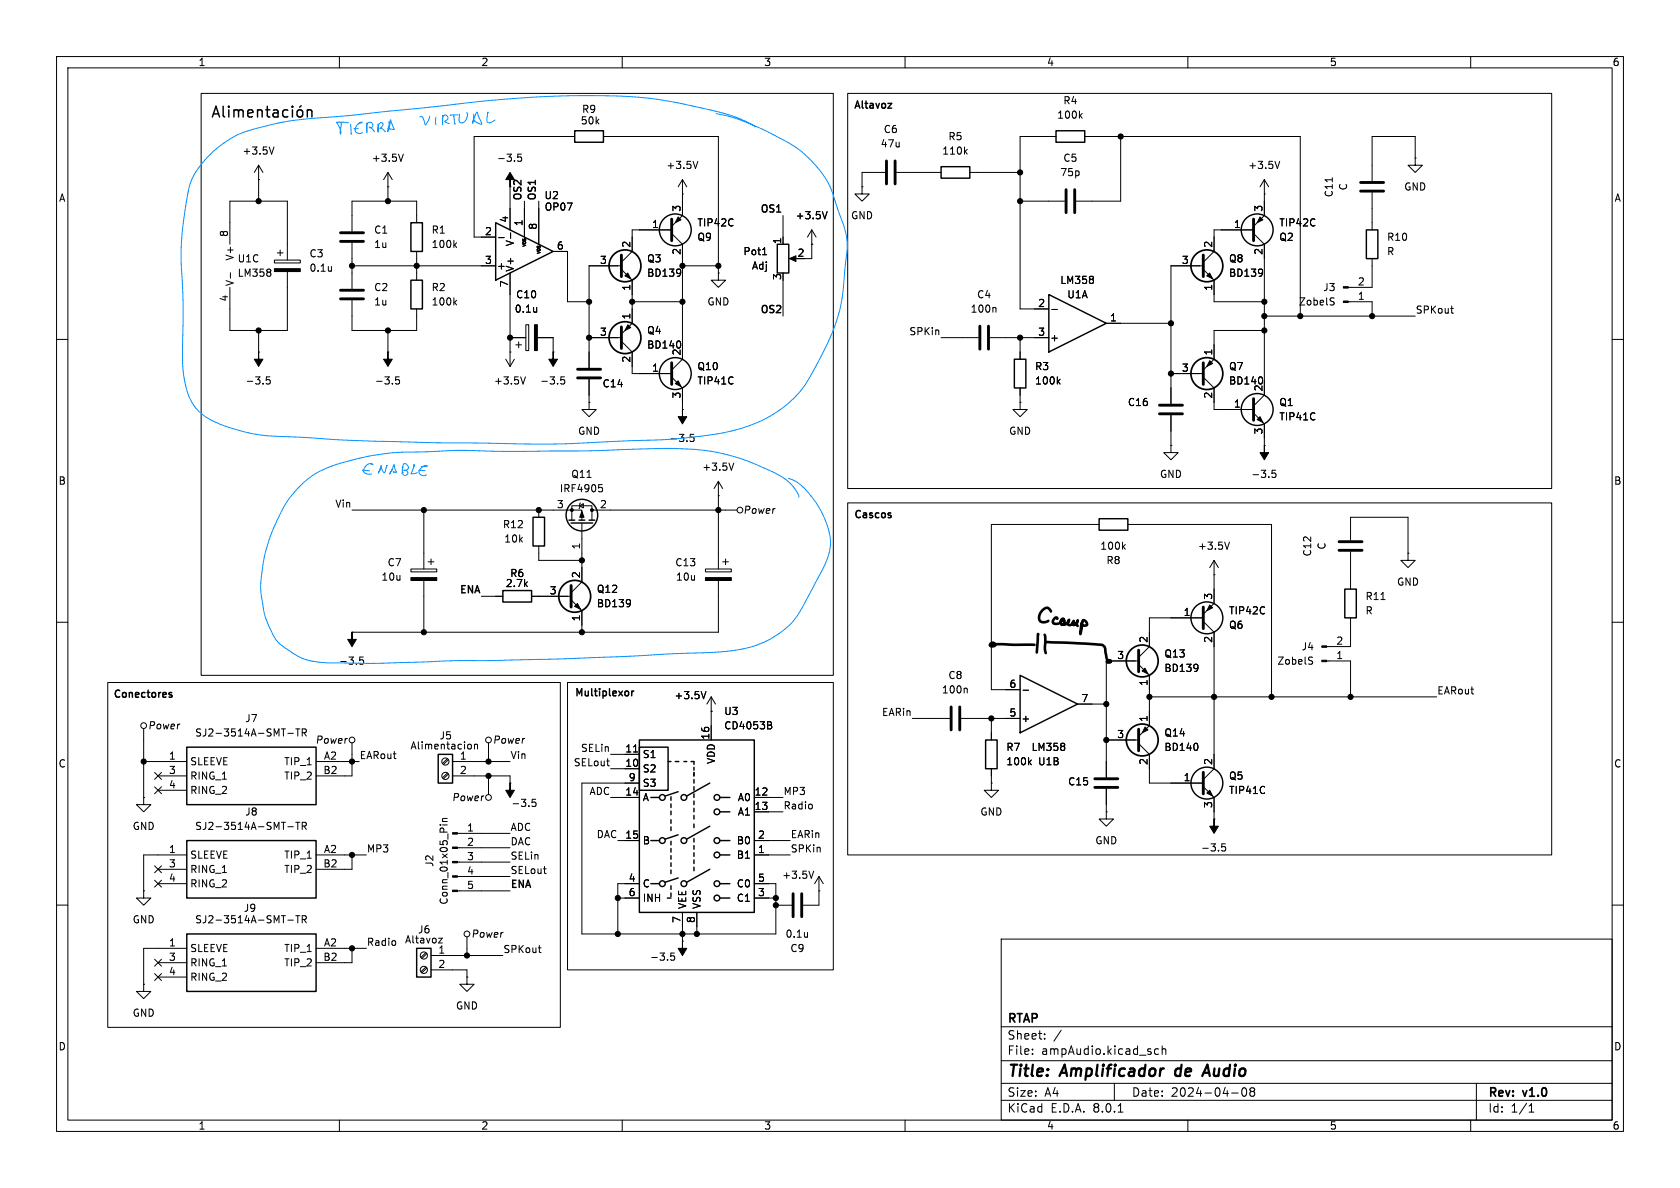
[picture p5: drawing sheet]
<svg xmlns="http://www.w3.org/2000/svg" width="297mm" height="210mm" viewBox="0 0 297 210" stroke-linecap="round" stroke-linejoin="round" font-family="sans-serif">
<g fill="none" stroke="#000" stroke-width=".18">
<path d="M10 10h277v190h-277zM12 12h273v186h-273zM35.6 16.5h111.7v102.9h-111.7zM60 10v2M110 10v2M149.9 16.5h124.4v69.9h-124.4zM160 10v2M210 10v2M260 10v2M45.7 31.8h.1M45.7 29.2l-.7 1.3M45.7 29.2v6.4"/>
<path d="M45.7 29.2l.8 1.3M48.4 26l-.4 1.2M68.6 33h.1M68.6 30.5l-.8 1.3M68.6 30.5v5.1M68.6 30.5l.7 1.3M71.3 27.2l-.4 1.3M73.7 39.4v-3.8h-11.5v5.3M90.2 33h.1M90.2 33v7.6M92.2 27.2h-.6l-.1 .7 .2-.2 .4 .1 .1 .2v.4l-.2 .1-.5-.1M92.7 35.6v6.3"/>
<path d="M95.2 35.6v7.6M101.6 24.1h-17.8v17.8h3.8M106.7 24.1h20.3v24.2M120.6 31.8v6.3l-1.9 1.9M120.6 34.3h.1M120.6 31.8l-.7 1.2M120.6 31.8l.8 1.2M123.4 28.5l-.5 1.3M138.4 38.1v5.1M146.2 37.4l-.4 1.3M152.4 33v1.3h1.3l-1.3 1.3-1.3-1.3h1.3M152.4 33h.1"/>
<path d="M156.5 30.5h-4.1v2.5M158.5 30.5h7.9M170.6 26.8l.4 .4M171 26.4l-.5 .5M171.4 30.5h8.9M180.3 35.6h7.9M186.7 24.1h-6.4v30.5h5.1M191 20.4l.3 .5M191.3 20.1l-.5 .4M191.8 24.1h38.1v31.8M198.1 24.1v11.5h-7.9M223.5 31.8v6.3l-1.9 1.9"/>
<path d="M223.5 34.3h.1M223.5 31.8l-.7 1.2M223.5 31.8l.8 1.2M226.2 28.5l-.4 1.3M235.5 31.4v.7M242.6 34v6.6M250.2 27.9v1.3h1.3l-1.3 1.3-1.3-1.3h1.3M250.2 27.9h.1M250.2 27.9v-3.8h-7.6v7.9M10 60h2M40.6 43.2v-7.6h10.2v10.4M40.7 48.2v1"/>
<path d="M45.7 58.4v3.8M47.8 47.7v.3M47.8 48.2v.5M48.5 46h4.6v.5h-4.6zM49 44.7h1M49.5 44.2v1M50.8 48v10.4h-10.2v-7.6M58.6 47.1v.9M58.6 47.8l-.1 .1M62.2 47h25.4M62.2 53.1v5.3h11.5v-3.8M62.2 42.9v8.2"/>
<path d="M68.6 58.4v3.8M73.7 44.5v5M80.4 53.4l.3 .5M80.4 43.3l.3 .5M80.7 53.1l-.5 .5M80.7 42.9l-.5 .5M88.2 42h.9M90.2 59.7h2.8M90.2 48.3v16.5M90.3 41.2v.9M93 57.4h.5v4.6h-.5zM94.9 54.3v.9"/>
<path d="M94.9 55.1h-.1M95 59.7h2.8v2.5M97.8 44.5h2.5v8.8h3.8M104.1 59.7h5.8M109.9 47h-5.8v18M109.9 47.6l1.9 1.9v7.7l-1.9 1.9M111.8 53.3h8.8M118.7 40.6h-6.9v3.9l-1.9 1.9M118.7 41.3l1.9 1.9v20.3l-1.9 1.9M120.2 47.6l.1 .1a1.07 1.07 0 0 1-.1 1M120.3 48.1l-.1 .2M120.6 47h6.4"/>
<path d="M127 48.3v1.2h1.3l-1.3 1.3-1.3-1.3h1.3M127 48.3h.1M134.8 45h.7M138.4 49.5v6.4M140 45.7h1M143.5 43.2h.1M143.5 40.6v5.1h-1.3M143.5 40.6l.8 1.3M143.5 40.6l-.8 1.3M166.4 59.7h6.6M175 59.7h10.4M175.9 54.3l.2 .2v.7"/>
<path d="M180.3 59.7v3.8M185.9 54.7h1M193.3 49v.3M193.3 49.5v.5M195.6 57.2h11.4M212.7 47.6l1.9 1.9v3.8h8.9M212.7 47h-5.7v24.4M221.6 40.6h-7v3.9l-1.9 1.9M221.6 41.3l1.9 1.9v26.7l-1.9 1.9M223.1 47.6v.1a1.07 1.07 0 0 1-.1 1M223.2 48.1l-.1 .2M223.5 58.4h-8.9v5.1l-1.9 1.9"/>
<path d="M223.5 55.9h26.7M235.4 52.6l.5 .1M235.6 53.3l.3 .3-.3 .3M238.4 53.3h4.2v2.6M242.6 45.7v5.1h-4.2M256.5 54.5h.4M256.7 55.3l.2 .1M285 60h2M45.7 62.2h.1M47.7 66.6h-.6v.6l.1-.1 .5 .1 .1 .1-.1 .5-.2 .1-.4-.1M68.6 62.2h.1M70.6 66.6h-.6l-.1 .6 .2-.1 .4 .1 .1 .1v.5l-.2 .1-.5-.1"/>
<path d="M89.4 63.5l.8 1.3M90.2 62.2h.1M90.9 63.5l-.7 1.3M91.2 61h1M91.7 60.5v1M92.9 66.6l-.4 1.3M97.8 62.2h.1M99.8 66.6h-.6l-.1 .6 .2-.1 .4 .1 .1 .1v.5l-.2 .1-.5-.1M104.1 71.1v1.3h1.3l-1.3 1.3-1.2-1.3h1.2M104.1 71.1h.1M104.1 67.1v4M109.9 60.3l1.9 1.9v3.8h6.9"/>
<path d="M118.7 66.7l1.9 1.9v3.8M120.2 60.4l.1 .4-.1 .6M120.6 72.4h.1M122.6 76.8h-.6v.6l.2-.1h.4l.1 .2-.1 .4-.1 .1-.5-.1M180.3 71.1v1.3h1.3l-1.3 1.3-1.2-1.3h1.2M180.3 71.1h.1M180.3 68.6v2.5M187 67.4l.4 .5M187.4 67l-.5 .5M207 78.7v1.3h1.3l-1.3 1.3-1.3-1.3h1.3M207 78.7h.1M207 66h5.7"/>
<path d="M207 73.4v5.3M212.7 66.7l1.9 1.9v3.8h7M221.6 73l1.9 1.9v3.8M223.1 66.7l.1 .4-.1 .7M223.5 78.7h.1M62.2 90.2h40.7v1.7M74.9 90.2v10.4M75.7 99.3h1M76.2 98.8v1M95.2 90.2v1.2M95.2 96.5v2.6h7.7M101.1 91.9v-2.5h3.5v2.5"/>
<path d="M102.5 89.4l.6-.4v.8zM102.6 88.9l-.1 .1v.8l-.1 .1M102.9 92.5v10.4l-1.9 1.9M104.6 90.2h25.7M105.9 85.7h.6M106 86.2h.3l.2 .2v.4l-.5 .1M127 87.6h.1M127 85.1v15.5M127 85.1l-.8 1.3M127 85.1l.8 1.3M127.8 99.3h1M128.3 98.8v1"/>
<path d="M129.7 81.9l-.4 1.2M149.9 88.9h124.4v62.2h-124.4zM194.3 92.7h-19v29.2h5M198.6 96.6l.3 .5M198.9 96.3l-.4 .4M199.4 92.7h25.4v30.5M214.6 99.1v7.6l-1.9 1.9M214.6 99.1l-.7 1.2M214.6 99.1l.8 1.2M217.4 95.8l-.5 1.3M225.5 83.1h-.6v.6l.1-.1 .5 .1 .1 .2-.1 .4-.2 .1-.4-.1M238.8 95.5v-4.1h10.1v6.4"/>
<path d="M238.8 97.5v6.6M248.9 97.8v1.3h1.3l-1.3 1.2-1.3-1.2h1.3M248.9 97.8h.1M10 110h2M62.2 111.8h.1M64.2 116.1h-.6v.7l.1-.2 .5 .1 .1 .2-.1 .4-.2 .1-.4-.1M72.6 100.6h4.6v.5h-4.6zM74.9 102.6v9.2M85.1 105.4h3.8M94 105.4h7M101 106l1.9 2v3.8M111.3 106l.1 .1a1.07 1.07 0 0 1-.1 1"/>
<path d="M111.4 106.5l-.1 .2M124.7 100.6h4.6v.5h-4.6zM127 102.6v9.2h-64.8M201.3 117.5l1.9 1.9v8.9l-1.9 1.9M201.3 116.8h-5.7v20.6M211.7 117.5a1.07 1.07 0 0 1-.1 1.1M211.8 118l-.1 .1M212.7 109.9l1.9 1.9v24.1l-1.9 1.9M212.7 109.2h-9.5v5.1l-1.9 1.9M214.6 101.6h.1M231.6 116.1l.5 .1M231.8 116.8l.3 .3-.3 .3"/>
<path d="M234.5 116.8h4.3v6.4M238.8 109.2v5.1h-4.3M244.1 106h.8M285 110h2M19 120.7h80.1v60.9h-80.1zM25.4 134.6h7.6M25.4 128.8v12.2M27.3 139.1l1.2 1.2M27.3 136.6l1.2 1.2M27.9 137.2h5.1M27.9 139.7h5.1M28.5 139.1l-1.2 1.2"/>
<path d="M28.5 136.6l-1.2 1.2M50.9 129.6h1M52.3 128.8h.7M52.6 128.8v1.3M53.4 129.5h.6l.2-.2-.1-.3-.7-.2v1.3M53.7 129.5l.5 .6M55.9 134.6h7.6M62.2 131.3v5.9h-6.3M79.1 136.7l-.9 .8M79.1 134.1l-.9 .9M79.3 136.8l-.9 .9M79.3 134.3l-.9 .8"/>
<path d="M80 134.6h10.2M80 137.2h10.2v1.2M83.1 131.6l.2 .2v.4l-.2 .2M83.9 131.7l.2-.1h.3v.8M83.9 131.6v.8M86.4 131.3v3.3M86.4 137.2v3.3M90.2 138.4h.1M100.3 120.7h47v50.8h-47zM107.2 134.5h.5M107.6 135.4h.1M107.9 135.9h5.1"/>
<path d="M107.9 133.4h5.1M112 132.9h.7M113 138.4h-10.1v26.7h34.3v-8.9h-3.9M124.8 122.2l-.4 1.3M125.7 125.7h.1M125.7 123.2v7.6M125.7 123.2l-.7 1.3M125.7 123.2l.8 1.3M136.1 127.6l.3 .2-.3 .4 .3 .1v.3l-.2 .2h-.5M161.3 127h6.6M169.9 127h10.4M170.8 121.7l.2 .1v.7"/>
<path d="M175.3 138.4v1.3h1.2l-1.2 1.3-1.3-1.3h1.3M175.3 138.4h.1M175.3 127v3.8M175.3 135.9v2.5M180.9 122h.9M182 134.7l.3 .5M182.3 134.4l-.5 .4M188.2 131.5v.3M188.2 132.1v.4M190.5 124.5h5.1M195.6 130.8h5.7M195.6 139.4v4.1"/>
<path d="M201.3 131.4l1.9 2v5h9.5M203.2 123.2h50.8M211.7 131.5l.1 .4-.1 .6M212.7 139.1l1.9 1.9v3.8M10 160h2M25.4 157.5v1.3h1.3l-1.3 1.2-1.3-1.2h1.3M25.4 157.5h.1M25.4 141v1.2h1.3l-1.3 1.3-1.3-1.3h1.3M25.4 141h.1M27.3 153.1l1.2 1.2M27.3 155.6l1.2 1.2M27.9 153.7h5.1"/>
<path d="M27.9 156.2h5.1M28.5 155.6l-1.2 1.2M28.5 153.1l-1.2 1.2M33 151.1h-7.6v6.4M50.9 146.1h1M52.3 145.4h.7M52.6 145.4v1.2M53.4 146h.6l.2-.2-.1-.3-.7-.1v1.2M53.7 146l.5 .6M55.9 151.1h8.9M62.2 151.1v2.6h-6.3M77.8 145.8h.1"/>
<path d="M78.2 145.8h.9M78.2 145.2h.9M79.1 144.7h-.8l-.1 .3 .1 .2M80.9 157.5h9.3M80.9 154.9h9.3M80.9 152.4h9.3M80.9 149.9h9.3M80.9 147.3h9.3M94.7 141.3h-.6l-.1 .6 .2-.1h.4l.2 .2-.1 .4-.2 .2-.5-.2M96.1 153.6h.5M96.4 154.4h.2M107.9 141h5.1"/>
<path d="M109.2 148.6h3.8M109.2 158.8h3.8M113 156.2h-3.8v8.9M133.3 151.1h6.4M133.3 141h5.1M133.3 143.5h5.1M133.3 148.6h6.4M133.3 158.8h3.9M143.5 142.3v.6M143.9 154l-.5 1.3M144.8 157.5h.1M144.8 154.9v5.1h-2.8"/>
<path d="M144.8 154.9l-.8 1.3M144.8 154.9l.7 1.3M195.6 143.5v1.3h1.2l-1.2 1.3-1.3-1.3h1.3M195.6 143.5h.1M214.6 144.8h.1M216.6 149.2h-.6v.6l.1-.1h.5l.1 .2-.1 .4-.2 .1-.4-.1M285 160h2M25.4 174v1.3h1.3l-1.3 1.2-1.3-1.2h1.3M25.4 174h.1M27.3 172.1l1.2 1.2M27.3 169.6l1.2 1.2M27.9 170.2h5.1"/>
<path d="M27.9 172.7h5.1M28.5 172.1l-1.2 1.2M28.5 169.6l-1.2 1.2M33 167.6h-7.6v6.4M50.9 162.7h1M52.3 161.9h.7M52.6 161.9v1.2M53.4 162.5h.6l.2-.2-.1-.3-.7-.1v1.2M53.7 162.5l.5 .6M55.9 167.6h8.9M62.2 167.6v2.6h-6.3M69.9 166.4v.6"/>
<path d="M75.3 170.9l-.9 .9M75.3 168.4l-.9 .8M75.5 171.1l-.9 .9M75.5 168.6l-.9 .8M76.2 168.9h12.7M76.2 171.5h6.3v1.2M77.5 165.8h.7l-.7 .9h.7M82.5 172.7v1.3h1.3l-1.3 1.3-1.2-1.3h1.2M82.5 172.7h.1M82.5 165.6v3.3M95.2 167.6h.5M95.4 168.3l.3 .1"/>
<path d="M119.2 168.5h-.6v.6l.1-.1h.5l.1 .2-.1 .4-.2 .1-.4-.1M120.6 166.4h.1M120.6 161.3v5.1M123.2 161.3v3.8M137.2 160h2.8M142.8 164.8v.9M142.8 165.6h-.1M177 166h108v32h-108zM60 198v2M110 198v2M160 198v2M177 194.5h108"/>
<path d="M177 191.5h108M177 187.5h108M177 181.5h108M182.5 186.3v.1M182.5 185.5v.1M184.7 183.6v.1M184.7 182.8v.1M187.6 182.1l-1.3 2M197 191.5v3M197.7 196.6h.8M204.8 185.5l-.4-.1-.3 .3v.4l.1 .2h.6M205.5 185.5l.2-.1 .3 .1 .1 .9"/>
<path d="M205.5 184.9v1.5M210 198v2M217.7 193.2h1.2M219.7 192.4l.2-.1a.81 .81 0 0 1 .6 .6 .81 .81 0 0 1-.3 .8l-.2 .1a.81 .81 0 0 1-.3-1.4zM221.2 192.9l-.2-.2 .2-.4 .5 .1 .1 .2-.3 .3M221.2 192.9l-.2 .3v.3l.2 .3 .5-.1 .1-.2-.1-.4-.2-.2M221.2 192.9h.3M260 198v2M261 191.5v6.5M270.3 196.6h.9M270.3 195.5l.4-.4v1.5"/>
<circle cx="130.8" cy="90.2" r=".51"/>
<circle cx="25.4" cy="128.3" r=".51"/>
<circle cx="62.2" cy="130.8" r=".51"/>
<circle cx="78.7" cy="134.6" r=".63"/>
<circle cx="78.7" cy="137.2" r=".63"/>
<circle cx="86.4" cy="130.8" r=".51"/>
<circle cx="86.4" cy="141" r=".51"/>
<circle cx="74.9" cy="171.4" r=".63"/>
<circle cx="74.9" cy="168.9" r=".63"/>
<circle cx="82.6" cy="165.1" r=".51"/>
</g>
<path d="M207.9 189.1l-.2 .7 .4 .4M212.5 190.2l1-2 .4 2M212.8 189.6h1" fill="none" stroke="#000" stroke-width=".4"/>
<g fill="none" stroke="#000" stroke-width=".25">
<path d="M39.5 18.8v1.6l.2 .3M40.4 18.8v.2M40.4 19.4v1.3M40.4 18.8v.1v.1M40.4 18.8l.1 .1-.1 .1M41.4 19.4v1.3M41.4 19.6a.47 .47 0 0 1 .8 .1M42.2 19.7l.2-.3 .5 .1 .1 1.2M42.2 19.7v1M45.5 19.6a.47 .47 0 0 1 .8 .1v1M45.5 19.4v1.3M47 19.4h.7"/>
<path d="M47.3 18.8v1.6v.2l.4 .1M48.3 19.5l.2-.1 .6 .1 .1 1.2M49.2 19.9l-.7 .1a.37 .37 0 0 0-.3 .3 .37 .37 0 0 0 .3 .4l.7-.1M50.9 19.5l-.6-.1-.3 .4v.5l.2 .3 .1 .1 .6-.1M51.7 18.8v.2M51.7 19.4v1.3M51.7 18.8l-.1 .1 .1 .1M51.7 18.8l.1 .1-.1 .1M52.7 19.5a.52 .52 0 0 1 .8 .3v.5a.52 .52 0 0 1-.5 .4 .52 .52 0 0 1-.5-.4v-.5zM53.2 18.7l-.2 .3M54.3 19.6a.47 .47 0 0 1 .8 .1v1M54.3 19.4v1.3"/>
<path d="M37.5 20.7l.7-1.9 .6 1.9M37.7 20.1h.9M43.8 20l.9-.1-.1-.4-.5-.1-.3 .3 .1 .9 .2 .1 .5-.1M72.6 39.4h2.1v5.1h-2.1zM87.6 39.4l10.2 5.1-10.2 5zM101.6 23.1h5.1v2h-5.1zM137.3 37.5h.7M166.4 29.5h5v2h-5zM186.7 23.1h5.1v2h-5.1zM72.6 49.5h2.1v5.1h-2.1zM137.4 43.2h2v5.1h-2zM185.4 52.1l10.2 5.1-10.2 5z"/>
<path d="M241.6 40.6h2v5.1h-2zM179.3 63.5h2.1v5.1h-2.1zM94.2 91.4h2.1v5.1h-2.1zM100.6 91.9h1M101 92.5h3.8M102.4 91.9h1M104.1 91.9h1.1M194.3 91.7h5.1v2h-5.1zM88.9 104.4h5.1v2h-5.1zM180.3 119.4l10.2 5.1-10.2 5zM237.7 104.1h2.1v5.1h-2.1zM30.1 122.8l.3 .1v.2l-.2 .2h-.2"/>
<path d="M30.1 122.4l.3 .1M33 132.1h22.9v10.1h-22.9zM77.5 133.4h2.5v5h-2.5zM111.7 122.2v.8M112 122.2l-.3 .2M113 132.1h5.1v7.6h-5.1zM113 130.8h20.3v30.5h-20.3zM118.1 134.6h.5M119.4 134.6h.6M119.9 140l-2.3 .7M120.9 134.6h.5M122.2 134.6h.5v.5"/>
<path d="M122.7 135.6v.5M122.7 136.5v.7M122.7 137.8v.6M122.7 139.1v.6M125.5 138.4l-4.1 2.3M174.2 130.8h2.1v5.1h-2.1zM33 148.6h22.9v10.2h-22.9zM115.1 156.2h1.5M115.1 148.6h1.5M115.1 141h1.5M118 158.8h.6M118.6 140.8v.7"/>
<path d="M118.6 142.1v.6M118.6 143.4v.6M118.6 144.9v.6M118.6 146.2v.6M118.6 148.7v.7M118.6 150v.6M118.6 151.3v.6M118.6 152.5v.7M118.6 153.8v.6M118.6 156.6v.6M118.6 157.9v.6M119.9 155.2l-2.3 .8"/>
<path d="M119.9 147.6l-2.3 .7M122.7 140.3v.7M122.7 141.6v.6M122.7 142.9v.6M122.7 144.1v.7M122.7 145.7v.6M122.7 148.2v.6M122.7 149.5v.6M122.7 150.7v.7M122.7 152v.7M122.7 153.3v.6M125.5 153.7l-4.1 2.3"/>
<path d="M125.5 146.1l-4.1 2.2M127.3 156.2h1.7M127.3 148.6h1.7M127.3 141h1.7M127.3 158.8h1.7M127.3 151.1h1.7M127.3 143.5h1.7M33 165.1h22.9v10.2h-22.9zM73.7 167.6h2.5v5.1h-2.5z"/>
<circle cx="119.4" cy="40.6" r="2.82"/>
<circle cx="222.2" cy="40.6" r="2.82"/>
<circle cx="119.4" cy="66" r="2.82"/>
<circle cx="222.2" cy="72.4" r="2.82"/>
<circle cx="102.9" cy="91.1" r="2.79"/>
<circle cx="213.4" cy="109.2" r="2.82"/>
<circle cx="213.4" cy="138.4" r="2.82"/>
<circle cx="117.1" cy="148.6" r=".51"/>
<circle cx="117.1" cy="141" r=".51"/>
<circle cx="117.1" cy="156.2" r=".51"/>
<circle cx="120.9" cy="148.6" r=".51"/>
<circle cx="120.9" cy="156.2" r=".51"/>
<circle cx="120.9" cy="141" r=".51"/>
<circle cx="126.7" cy="158.8" r=".51"/>
<circle cx="126.7" cy="148.6" r=".51"/>
<circle cx="126.7" cy="143.5" r=".51"/>
<circle cx="126.7" cy="156.2" r=".51"/>
<circle cx="126.7" cy="151.1" r=".51"/>
<circle cx="126.7" cy="141" r=".51"/>
</g>
<g fill="none" stroke="#000" stroke-width=".51">
<path d="M118.7 38.7v3.8M156.7 28.4v4.1M158.2 28.4v4.1M188.5 33.5v4.1M190 33.5v4.1M221.6 38.7v3.8M240.5 32.3h4.1M240.5 33.8h4.1M60.2 52.8h4.1M60.2 51.3h4.1M60.2 42.7h4.1M60.2 41.1h4.1"/>
<path d="M173.2 57.7v4M174.8 57.7v4M102.1 66.8h4.1M102.1 65.3h4.1M118.7 64.1v3.8M205 73.2h4M205 71.6h4M221.6 70.5v3.8M236.7 95.8h4.1M236.7 97.3h4.1M212.7 107.3v3.8M168.1 125v4"/>
<path d="M169.7 125v4M193.5 139.2h4.1M193.5 137.7h4.1M212.7 136.5v3.8M140.2 158v4.1M141.7 158v4.1"/>
</g>
<g fill="#000" stroke="#000" stroke-width=".18">
<path d="M90.2 30.5l.7 1.3h-.7v1.2v-1.2h-.8zM119.9 38.4l.5 .5-1 .5zM222.8 38.4l.5 .5-1.1 .5zM48.5 47.5h4.6v.5h-4.6zM94.5 57.4h.5v4.6h-.5zM110.5 48.8l.5-.5 .5 1zM111 57.4l.5 .5-1 .5zM139.6 45.7l1.1-.5v1zM213.3 48.8l.5-.5 .6 1zM237.5 50.7h.9v.2h-.9zM237.5 53.2h.9v.3h-.9zM45.7 62.2v1.3h.8l-.8 1.3-.7-1.3h.7z"/>
<path d="M68.6 62.2v1.3h.7l-.7 1.3-.8-1.3h.8zM97.8 62.2v1.3h.8l-.8 1.3-.8-1.3h.8zM119.4 67.8l.5-.5 .5 1zM120.6 72.4v1.3h.8l-.8 1.2-.7-1.2h.7zM213.9 63.8l.5 .5-1 .5zM222.8 73.7l.5 1-1.1-.5zM223.5 78.7v1.3h.8l-.8 1.3-.7-1.3h.7zM102.9 90.4l.4 1h-.8zM62.2 111.8v1.2h.8l-.8 1.3-.7-1.3h.7zM72.6 102.1h4.6v.5h-4.6zM101.6 107.2l.5-.5 .5 1zM124.7 102.1h4.6v.5h-4.6z"/>
<path d="M201.9 118.6l.5-.5 .5 1zM213.9 106.9l.5 .5-1 .6zM233.7 114.2h.8v.2h-.8zM233.7 116.7h.8v.3h-.8zM90.2 138.4v1.3h.7l-.7 1.3-.8-1.3h.8zM202.4 128.5l.5 .5-1 .5zM80 157.4h.9v.2h-.9zM80 154.8h.9v.3h-.9zM80 152.3h.9v.2h-.9zM80 149.7h.9v.3h-.9zM80 147.2h.9v.2h-.9zM213.9 139.7l.5 1-1-.5z"/>
<path d="M214.6 144.8v1.3h.8l-.8 1.2-.7-1.2h.7zM120.6 166.4v1.2h.8l-.8 1.3-.7-1.3h.7z"/>
<circle cx="45.7" cy="35.6" r=".46"/>
<circle cx="68.6" cy="35.6" r=".46"/>
<circle cx="180.3" cy="30.5" r=".46"/>
<circle cx="180.3" cy="35.6" r=".46"/>
<circle cx="198.1" cy="24.1" r=".46"/>
<circle cx="45.7" cy="58.4" r=".46"/>
<circle cx="62.2" cy="47" r=".46"/>
<circle cx="68.6" cy="58.4" r=".46"/>
<circle cx="73.7" cy="47" r=".46"/>
<circle cx="90.2" cy="59.7" r=".46"/>
<circle cx="104.1" cy="59.7" r=".46"/>
<circle cx="104.1" cy="53.3" r=".46"/>
<circle cx="111.8" cy="53.3" r=".46"/>
<circle cx="120.6" cy="53.3" r=".46"/>
<circle cx="120.6" cy="47" r=".46"/>
<circle cx="127" cy="47" r=".46"/>
<circle cx="180.3" cy="59.7" r=".46"/>
<circle cx="207" cy="57.2" r=".46"/>
<circle cx="223.5" cy="53.3" r=".46"/>
<circle cx="223.5" cy="55.9" r=".46"/>
<circle cx="223.5" cy="58.4" r=".46"/>
<circle cx="229.9" cy="55.9" r=".46"/>
<circle cx="242.6" cy="55.9" r=".46"/>
<circle cx="207" cy="66" r=".46"/>
<circle cx="74.9" cy="90.2" r=".46"/>
<circle cx="95.2" cy="90.2" r=".46"/>
<circle cx="101.1" cy="90.2" r=".25"/>
<circle cx="102.9" cy="99.1" r=".46"/>
<circle cx="104.6" cy="90.2" r=".25"/>
<circle cx="127" cy="90.2" r=".46"/>
<circle cx="74.9" cy="111.8" r=".46"/>
<circle cx="102.9" cy="111.8" r=".46"/>
<circle cx="25.4" cy="134.6" r=".46"/>
<circle cx="62.2" cy="134.6" r=".46"/>
<circle cx="86.4" cy="134.6" r=".46"/>
<circle cx="86.4" cy="137.2" r=".46"/>
<circle cx="175.3" cy="127" r=".46"/>
<circle cx="195.6" cy="130.8" r=".46"/>
<circle cx="195.6" cy="124.5" r=".46"/>
<circle cx="203.2" cy="123.2" r=".46"/>
<circle cx="214.6" cy="123.2" r=".46"/>
<circle cx="224.8" cy="123.2" r=".46"/>
<circle cx="238.8" cy="123.2" r=".46"/>
<circle cx="62.2" cy="151.1" r=".46"/>
<circle cx="109.2" cy="158.8" r=".46"/>
<circle cx="137.2" cy="158.8" r=".46"/>
<circle cx="62.2" cy="167.6" r=".46"/>
<circle cx="82.5" cy="168.9" r=".46"/>
<circle cx="109.2" cy="165.1" r=".46"/>
<circle cx="120.6" cy="165.1" r=".46"/>
<circle cx="123.2" cy="165.1" r=".46"/>
<circle cx="137.2" cy="160" r=".46"/>
</g>
<path d="M109.9 45.1v3.8zM212.7 45.1v3.8zM109.9 57.8v3.8zM212.7 64.1v3.8zM101 103.5v3.8zM201.3 114.9v3.8zM201.3 128.9v3.8z" fill="#000" stroke="#000" stroke-width=".51"/>
<g fill="none" stroke="#000" stroke-width=".3">
<circle cx="110.5" cy="47" r="2.82"/>
<circle cx="110.5" cy="59.7" r="2.82"/>
<circle cx="213.4" cy="47" r="2.82"/>
<circle cx="213.4" cy="66" r="2.82"/>
<circle cx="101.6" cy="105.4" r="2.82"/>
<circle cx="201.9" cy="116.8" r="2.82"/>
<circle cx="201.9" cy="130.8" r="2.82"/>
</g>
<g fill="none" stroke="#0091ff" stroke-width=".18">
<path d="M82.5 19.9a1.15 1.15 0 0 1-.2 1.5 .62 .62 0 0 1-.9 .3 .62 .62 0 0 1-.2-.9v-.6l-.1 .1M86.3 19.9l-.1-.1-.1 .8a.91 .91 0 0 0 .3 1.1l.4-.1 .7-.4M61.6 21.7l-2.1-.1a3.2 3.2 0 0 1 .7 2.1l-.1-.4 .2-1.5M62 22l.1 1.7v-.1M63.3 22.7h-.7l.1 .1M63.4 21.9l.6-.3a.85 .85 0 0 0-.9 .6 .76 .76 0 0 0-.2 1.1 .76 .76 0 0 0 1.1 .1M64.8 21.8v1.6v-.4a1.54 1.54 0 0 1 .3-1.3 .5 .5 0 0 1 .8 .2 .5 .5 0 0 1-.6 .7v-.1a.48 .48 0 0 1 .6 .3l.3 .4M66.8 21.9l.1 1.4-.1-.3a1.06 1.06 0 0 1 .7-1.3 .72 .72 0 0 1-.3 1 .28 .28 0 0 1 .4 .1l.6 .5M68.7 21.6l.1-.1-.3 1.8 .3-.8 .2-1.3 .7 1.7-1.1-.1M76 20.5l-.2 .7-.5 .8a.65 .65 0 0 1-.3-.7l-.4-.6h-.4M77.1 20.7l-.1 1 .1 .3M78.3 20.4v1.6l-.1-.4a.94 .94 0 0 1 .6-1.3 .56 .56 0 0 1 .4 .6 .56 .56 0 0 1-.6 .5l.8 .4"/>
<path d="M80.2 20.5l.2 1.5 .1-.1M80.9 20.3l-1.3 .1h.1M83.7 20.2l-.1 1.6 .7-2 .5 1.2a.94 .94 0 0 1 .3 1l-1.4-.7h.2M126.6 20.1a41.3 41.3 0 0 1 12.4 4.9 18 18 0 0 1 9 11.8 18.5 18.5 0 0 1 1.8 6.7l-.5 5a32.1 32.1 0 0 1-4.8 15.7 20.2 20.2 0 0 1-5.7 7.5 27.9 27.9 0 0 1-14.6 5.4l-6.9 .6-20.4 .8-20-.2-10.7-.3-13.9-.7a33.7 33.7 0 0 1-10.9-1.5 13.6 13.6 0 0 1-6.8-3.7 13.8 13.8 0 0 1-2.3-8.1l.1-9.4-.3-6.3a53 53 0 0 1 1.7-16.3 17.8 17.8 0 0 1 13-9.7l3.5-.8 3.6-.4 8.5-.7 24.6-2.7 10.8-.7 8.6-.1 6.7 .3 5.5 .8 6.8 1.4a20.7 20.7 0 0 1 8.1 3M65.3 83.3l-1.2-.2 .2 .3M65.5 82.1h.4a1.15 1.15 0 0 0-1.2 .2 1.15 1.15 0 0 0-.3 1.2 1.29 1.29 0 0 0 1.3 .3M67.4 82.3l-.5 1.4 .5-1.2v.1a.94 .94 0 0 0 .6 1l.4-1.4v.2M69.4 82.8l-.5 1 .7-1.7 .5 1.4-.6-.1h.2M71.2 82.5l-.1 1.2 .1-.8a.73 .73 0 0 1 .4-.9 .62 .62 0 0 1 .6 .7 .62 .62 0 0 1-.8 .5 .49 .49 0 0 1 .7 .3 .49 .49 0 0 1-.4 .6 .49 .49 0 0 1-.6-.5h.2M73.2 82.5v-.4l-.5 1.7 1.1-.3M74.1 83.2h1M74.5 82.5l1.1-.1a1.17 1.17 0 0 0-1.4 1.4 .76 .76 0 0 0 1.1 .1"/>
<path d="M139.4 84.6a7.4 7.4 0 0 1 3.9 3 14.9 14.9 0 0 1 3.5 8.6 16.4 16.4 0 0 1-2.6 6.7l-.8 1.5a26.3 26.3 0 0 1-3.9 6.1 18.1 18.1 0 0 1-11.8 4.7l-28.7 1.3-18.9 .3-13.5 .5-6.9-.1a13.1 13.1 0 0 1-8-1.8 7.8 7.8 0 0 1-3.7-3.7 19.2 19.2 0 0 1-1.3-13.1 30.8 30.8 0 0 1 5.1-11.3 15.8 15.8 0 0 1 9.6-5.7l3.9-1a54.8 54.8 0 0 1 10.9-.8l4.9-.2 11.1 .2 12.3-.1 12.4-.4 4.8 .1a35.3 35.3 0 0 1 17.6 5.7 5.8 5.8 0 0 1 1.9 2.8"/>
</g>
<path d="M175.4 113.8a.26 .26 0 0 1 .4 0 .26 .26 0 0 1 0 .4 .42 .42 0 0 1-.5 .1 .42 .42 0 0 1-.3-.4 .4 .4 0 0 1 .4-.3 .4 .4 0 0 1 .4 .4M175.9 113.9l7 .1M183.5 112.1l-.2 3.2M184.7 112.2l.1 .7-.1 1.9 .2 .6M184.9 113.5l9.2 .4a1.15 1.15 0 0 1 1.3 1.5l.4 1.5M185.8 108.1a.84 .84 0 0 0-.8-.6 .84 .84 0 0 0-.8 .5 1.24 1.24 0 0 0-.1 2h.6l.6-.2M186.8 109.3l.1 .1v-.1a.4 .4 0 0 0-.4-.1 .4 .4 0 0 0-.3 .4 .49 .49 0 0 0 .1 .6 .49 .49 0 0 0 .6 .1l.2-.1M187.9 109.8l.1-.1a.18 .18 0 0 0 0-.3 .18 .18 0 0 0-.2 0 .5 .5 0 0 0-.4 .5 .5 .5 0 0 0 .5 .5 .45 .45 0 0 0 .3-.5 .45 .45 0 0 0-.4-.4 .52 .52 0 0 0-.2 .8 .52 .52 0 0 0 .8 0 .9 .9 0 0 0 .6-.7h-.1a.46 .46 0 0 0-.2 .6 .46 .46 0 0 0 .5 .3l.4-.2 .2-.5a.34 .34 0 0 0-.2 .4 .34 .34 0 0 0 .3 .3l.4-.4 .2-.5v.2a.69 .69 0 0 0 0 .9M191.3 110l-.3 2.1 .3-1.6a.8 .8 0 0 1 .3-.9 .62 .62 0 0 1 .5 .9h-.6M196 116.8v-.1a.22 .22 0 0 1 .4 .2 .22 .22 0 0 1-.4 .2h-.2a.3 .3 0 0 1 .1-.4 .3 .3 0 0 1 .4 .1l.1 .1" fill="none" stroke="#000" stroke-width=".46"/>
<g font-size="2.8">
<text x="178" y="190.9">Title:</text>
<text x="187.7" y="190.9">Amplificador</text>
<text x="208.6" y="190.9">de</text>
<text x="214.5" y="190.9">Audio</text>
</g>
<g font-size="2.1">
<text x="178" y="184">Sheet:</text>
<text x="178" y="181.2">RTAP</text>
<text x="178" y="186.7">File:</text>
<text x="184.1" y="186.7">ampAudio.kicad_sch</text>
<text x="178" y="196.9">KiCad</text>
<text x="178" y="194.1">Size:</text>
<text x="184.7" y="194.1">A4</text>
<text x="185.7" y="196.9">E.D.A.</text>
<text x="193.3" y="196.9">8.0.1</text>
<text x="200" y="194.1">Date:</text>
<text x="207" y="194.1">2024-04-08</text>
<text x="263" y="194.3">Rev:</text>
<text x="263" y="196.9">Id:</text>
<text x="267.1" y="196.9">1/1</text>
<text x="269.4" y="194.3">v1.0</text>
</g>
<g font-size="1.8">
<text x="35" y="11.9">1</text>
<text x="85" y="11.9">2</text>
<text x="135" y="11.9">3</text>
<text x="185" y="11.9">4</text>
<text x="235" y="11.9">5</text>
<text x="285" y="11.9">6</text>
<text x="102.6" y="22.2">50k</text>
<text x="102.8" y="20.2">R9</text>
<text x="150.8" y="19.6">Altavoz</text>
<text x="156.1" y="23.7">C6</text>
<text x="186.8" y="21.2">100k</text>
<text x="187.9" y="18.6">R4</text>
<text x="42.8" y="27.5">+3.5V</text>
<text x="65.6" y="28.8">+3.5V</text>
<text x="87.8" y="28.8">-3.5</text>
<text x="155.6" y="26.3">47u</text>
<text x="166.5" y="27.5">110k</text>
<text x="167.6" y="25">R5</text>
<text x="187.9" y="28.8">C5</text>
<text x="10.3" y="35.9">A</text>
<text x="92.3" y="35.6" transform="rotate(-90 92.3 35.6)">OS2</text>
<text x="94.8" y="35.6" transform="rotate(-90 94.8 35.6)">OS1</text>
<text x="96.2" y="35.4">U2</text>
<text x="117.7" y="30.1">+3.5V</text>
<text x="187.3" y="31.3">75p</text>
<text x="220.6" y="30.1">+3.5V</text>
<text x="235.8" y="35" transform="rotate(-90 235.8 35)">C11</text>
<text x="238.4" y="33.8" transform="rotate(-90 238.4 33.8)">C</text>
<text x="248.2" y="33.9">GND</text>
<text x="285.3" y="35.9">A</text>
<text x="40.4" y="42" transform="rotate(-90 40.4 42)">8</text>
<text x="66" y="41.5">C1</text>
<text x="76.2" y="41.5">R1</text>
<text x="85.7" y="41.7">2</text>
<text x="89.9" y="39.4" transform="rotate(-90 89.9 39.4)">4</text>
<text x="92.5" y="40.1" transform="rotate(-90 92.5 40.1)">1</text>
<text x="95" y="40.7" transform="rotate(-90 95 40.7)">8</text>
<text x="96.2" y="37.4">OP07</text>
<text x="115.2" y="40.4">1</text>
<text x="120.4" y="37.5" transform="rotate(-90 120.4 37.5)">3</text>
<text x="123.2" y="40.2">TIP42C</text>
<text x="134.2" y="37.7">OS1</text>
<text x="140.6" y="39">+3.5V</text>
<text x="150.4" y="39">GND</text>
<text x="218.1" y="40.4">1</text>
<text x="223.3" y="37.5" transform="rotate(-90 223.3 37.5)">3</text>
<text x="226.1" y="40.2">TIP42C</text>
<text x="41.5" y="46.2" transform="rotate(-90 41.5 46.2)">V+</text>
<text x="41.9" y="46.6">U1C</text>
<text x="54.6" y="45.7">C3</text>
<text x="66" y="44">1u</text>
<text x="76.2" y="44">100k</text>
<text x="85.7" y="46.7">3</text>
<text x="87.8" y="47.9">+</text>
<text x="91" y="43.6" transform="rotate(-90 91 43.6)">V-</text>
<text x="98.4" y="44.2">6</text>
<text x="106" y="46.7">3</text>
<text x="111.5" y="43.9" transform="rotate(-90 111.5 43.9)">2</text>
<text x="114.3" y="46.6">Q3</text>
<text x="120.4" y="45.2" transform="rotate(-90 120.4 45.2)">2</text>
<text x="123.2" y="42.8">Q9</text>
<text x="131.3" y="45.3">Pot1</text>
<text x="132.8" y="47.9">Adj</text>
<text x="138.2" y="43.3" transform="rotate(-90 138.2 43.3)">1</text>
<text x="140.9" y="45.5">2</text>
<text x="208.8" y="46.7">3</text>
<text x="214.4" y="43.9" transform="rotate(-90 214.4 43.9)">2</text>
<text x="217.2" y="46.6">Q8</text>
<text x="223.3" y="45.2" transform="rotate(-90 223.3 45.2)">2</text>
<text x="226.1" y="42.8">Q2</text>
<text x="245.1" y="42.8">R10</text>
<text x="245.1" y="45.3">R</text>
<text x="40.4" y="53.4" transform="rotate(-90 40.4 53.4)">4</text>
<text x="41.5" y="50.7" transform="rotate(-90 41.5 50.7)">V-</text>
<text x="41.9" y="49.1">LM358</text>
<text x="54.6" y="48.2">0.1u</text>
<text x="66" y="51.7">C2</text>
<text x="76.2" y="51.7">R2</text>
<text x="89.9" y="50.9" transform="rotate(-90 89.9 50.9)">7</text>
<text x="91" y="48.1" transform="rotate(-90 91 48.1)">V+</text>
<text x="91.1" y="52.9">C10</text>
<text x="111.5" y="51.5" transform="rotate(-90 111.5 51.5)">1</text>
<text x="114.3" y="49.1">BD139</text>
<text x="138.2" y="49.6" transform="rotate(-90 138.2 49.6)">3</text>
<text x="172.6" y="52.9">C4</text>
<text x="187.3" y="50.4">LM358</text>
<text x="188.6" y="52.9">U1A</text>
<text x="214.4" y="51.5" transform="rotate(-90 214.4 51.5)">1</text>
<text x="217.2" y="49.1">BD139</text>
<text x="233.8" y="51.7">J3</text>
<text x="240" y="53.1">1</text>
<text x="240" y="50.5">2</text>
<text x="66" y="54.2">1u</text>
<text x="76.2" y="54.2">100k</text>
<text x="90.9" y="55.5">0.1u</text>
<text x="106" y="59.4">3</text>
<text x="111.5" y="56.6" transform="rotate(-90 111.5 56.6)">1</text>
<text x="114.3" y="59.3">Q4</text>
<text x="125" y="54.2">GND</text>
<text x="134.2" y="55.4">OS2</text>
<text x="160.7" y="59.3">SPKin</text>
<text x="171.5" y="55.5">100n</text>
<text x="183.4" y="54.4">2</text>
<text x="183.4" y="59.4">3</text>
<text x="196.1" y="56.9">1</text>
<text x="229.5" y="54.2">ZobelS</text>
<text x="250.2" y="55.5">SPKout</text>
<text x="111.5" y="64.2" transform="rotate(-90 111.5 64.2)">2</text>
<text x="114.3" y="61.8">BD140</text>
<text x="115.2" y="65.8">1</text>
<text x="120.4" y="62.9" transform="rotate(-90 120.4 62.9)">2</text>
<text x="123.2" y="65.6">Q10</text>
<text x="182.9" y="65.6">R3</text>
<text x="185.5" y="60.6">+</text>
<text x="208.8" y="65.8">3</text>
<text x="214.4" y="62.9" transform="rotate(-90 214.4 62.9)">1</text>
<text x="217.2" y="65.6">Q7</text>
<text x="43.3" y="68.2">-3.5</text>
<text x="66.2" y="68.2">-3.5</text>
<text x="87.2" y="68.2">+3.5V</text>
<text x="95.4" y="68.2">-3.5</text>
<text x="106.4" y="68.7">C14</text>
<text x="120.4" y="70.6" transform="rotate(-90 120.4 70.6)">3</text>
<text x="123.2" y="68.2">TIP41C</text>
<text x="182.9" y="68.2">100k</text>
<text x="199.3" y="72">C16</text>
<text x="214.4" y="70.6" transform="rotate(-90 214.4 70.6)">2</text>
<text x="217.2" y="68.2">BD140</text>
<text x="223.3" y="69.3" transform="rotate(-90 223.3 69.3)">2</text>
<text x="226.1" y="72">Q1</text>
<text x="102.1" y="77.1">GND</text>
<text x="178.3" y="77.1">GND</text>
<text x="218.1" y="72.1">1</text>
<text x="223.3" y="76.9" transform="rotate(-90 223.3 76.9)">3</text>
<text x="226.1" y="74.5">TIP41C</text>
<text x="118.3" y="78.3">-3.5</text>
<text x="124.1" y="83.4">+3.5V</text>
<text x="10.3" y="85.9">B</text>
<text x="59.2" y="89.8">Vin</text>
<text x="98.4" y="89.9">3</text>
<text x="98.9" y="87.2">IRF4905</text>
<text x="100.9" y="84.7">Q11</text>
<text x="106" y="89.9">2</text>
<text x="205" y="84.7">GND</text>
<text x="221.1" y="84.7">-3.5</text>
<text x="285.3" y="85.9">B</text>
<text x="88.8" y="93.6">R12</text>
<text x="131.3" y="91">Power</text>
<text x="150.8" y="92">Cascos</text>
<text x="68.4" y="100.3">C7</text>
<text x="89.1" y="96.1">10k</text>
<text x="102.6" y="97.2" transform="rotate(-90 102.6 97.2)">1</text>
<text x="119.3" y="100.3">C13</text>
<text x="194.4" y="97.4">100k</text>
<text x="195.5" y="99.9">R8</text>
<text x="211.7" y="97.4">+3.5V</text>
<text x="232" y="98.5" transform="rotate(-90 232 98.5)">C12</text>
<text x="234.5" y="97.3" transform="rotate(-90 234.5 97.3)">C</text>
<text x="67.3" y="102.8">10u</text>
<text x="81" y="105">ENA</text>
<text x="89.3" y="104">2.7k</text>
<text x="90.1" y="102.2">R6</text>
<text x="97.1" y="105.2">3</text>
<text x="102.6" y="102.3" transform="rotate(-90 102.6 102.3)">2</text>
<text x="105.4" y="105">Q12</text>
<text x="105.4" y="107.5">BD139</text>
<text x="119.4" y="102.8">10u</text>
<text x="214.4" y="106.1" transform="rotate(-90 214.4 106.1)">3</text>
<text x="241.3" y="106.3">R11</text>
<text x="246.9" y="103.7">GND</text>
<text x="102.6" y="109.9" transform="rotate(-90 102.6 109.9)">1</text>
<text x="202.9" y="113.7" transform="rotate(-90 202.9 113.7)">2</text>
<text x="209.2" y="109">1</text>
<text x="214.4" y="113.7" transform="rotate(-90 214.4 113.7)">2</text>
<text x="217.2" y="111.4">Q6</text>
<text x="217.2" y="108.8">TIP42C</text>
<text x="241.3" y="108.8">R</text>
<text x="59.8" y="117.7">-3.5</text>
<text x="197.4" y="116.6">3</text>
<text x="205.7" y="116.4">Q13</text>
<text x="205.7" y="119">BD139</text>
<text x="225.7" y="117.7">ZobelS</text>
<text x="230" y="115.2">J4</text>
<text x="236.1" y="116.6">1</text>
<text x="236.1" y="114">2</text>
<text x="19.9" y="123.7">Conectores</text>
<text x="101.4" y="123.4">Multiplexor</text>
<text x="119.1" y="123.8">+3.5V</text>
<text x="166.4" y="122.8">100n</text>
<text x="167.6" y="120.2">C8</text>
<text x="178.4" y="121.7">6</text>
<text x="191.1" y="124.2">7</text>
<text x="202.9" y="121.4" transform="rotate(-90 202.9 121.4)">1</text>
<text x="254" y="122.8">EARout</text>
<text x="26.1" y="129.1">Power</text>
<text x="34.4" y="130.4">SJ2-3514A-SMT-TR</text>
<text x="43.3" y="127.9">J7</text>
<text x="55.7" y="131.7">Power</text>
<text x="77.6" y="130.9">J5</text>
<text x="87.1" y="131.7">Power</text>
<text x="125.5" y="130.9" transform="rotate(-90 125.5 130.9)">16</text>
<text x="127.9" y="126.6">U3</text>
<text x="127.9" y="129.1">CD4053B</text>
<text x="155.8" y="126.7">EARin</text>
<text x="178.4" y="126.7">5</text>
<text x="180.5" y="127.9">+</text>
<text x="197.4" y="130.6">3</text>
<text x="202.9" y="127.7" transform="rotate(-90 202.9 127.7)">1</text>
<text x="205.7" y="130.4">Q14</text>
<text x="10.3" y="135.9">C</text>
<text x="29.8" y="134.4">1</text>
<text x="29.8" y="136.9">3</text>
<text x="33.5" y="135.5">SLEEVE</text>
<text x="50.1" y="135.5">TIP_1</text>
<text x="57.1" y="136.9">B2</text>
<text x="57.2" y="134.4">A2</text>
<text x="63.5" y="134.3">EARout</text>
<text x="72.5" y="132.7">Alimentacion</text>
<text x="81.2" y="134.4">1</text>
<text x="81.2" y="136.9">2</text>
<text x="90.2" y="134.3">Vin</text>
<text x="101.3" y="135.5">SELout</text>
<text x="102.6" y="133">SELin</text>
<text x="110.4" y="135.6">10</text>
<text x="110.4" y="133.1">11</text>
<text x="113.5" y="136.8">S2</text>
<text x="113.5" y="134.2">S1</text>
<text x="126.6" y="135.1" transform="rotate(-90 126.6 135.1)">VDD</text>
<text x="177.8" y="132.9">R7</text>
<text x="177.8" y="135.5">100k</text>
<text x="182.3" y="132.9">LM358</text>
<text x="183.4" y="135.5">U1B</text>
<text x="202.9" y="135.3" transform="rotate(-90 202.9 135.3)">2</text>
<text x="205.7" y="132.9">BD140</text>
<text x="214.4" y="135.3" transform="rotate(-90 214.4 135.3)">2</text>
<text x="285.3" y="135.9">C</text>
<text x="29.8" y="139.4">4</text>
<text x="33.5" y="138">RING_1</text>
<text x="33.5" y="140.6">RING_2</text>
<text x="50.1" y="138">TIP_2</text>
<text x="79.8" y="141.8">Power</text>
<text x="90.3" y="142.8">-3.5</text>
<text x="104.1" y="140.6">ADC</text>
<text x="110.4" y="140.7">14</text>
<text x="111.1" y="138.2">9</text>
<text x="113.5" y="141.8">A</text>
<text x="113.5" y="139.3">S3</text>
<text x="130.3" y="141.8">A0</text>
<text x="133.3" y="140.7">12</text>
<text x="133.3" y="143.3">13</text>
<text x="138.4" y="143.2">Radio</text>
<text x="138.4" y="140.6">MP3</text>
<text x="188.7" y="139">C15</text>
<text x="209.2" y="138.2">1</text>
<text x="214.4" y="142.9" transform="rotate(-90 214.4 142.9)">3</text>
<text x="217.2" y="138">Q5</text>
<text x="217.2" y="140.6">TIP41C</text>
<text x="23.4" y="146.9">GND</text>
<text x="34.4" y="146.9">SJ2-3514A-SMT-TR</text>
<text x="43.3" y="144.4">J8</text>
<text x="82.5" y="147.1">1</text>
<text x="82.5" y="149.6">2</text>
<text x="90.2" y="147">ADC</text>
<text x="90.2" y="149.5">DAC</text>
<text x="105.4" y="148.2">DAC</text>
<text x="110.4" y="148.3">15</text>
<text x="113.5" y="149.5">B</text>
<text x="130.2" y="149.5">B0</text>
<text x="130.3" y="144.4">A1</text>
<text x="133.9" y="148.3">2</text>
<text x="139.7" y="148.2">EARin</text>
<text x="173.2" y="144.4">GND</text>
<text x="193.5" y="149.5">GND</text>
<text x="29.8" y="150.9">1</text>
<text x="29.8" y="153.4">3</text>
<text x="29.8" y="156">4</text>
<text x="33.5" y="152">SLEEVE</text>
<text x="33.5" y="154.5">RING_1</text>
<text x="50.1" y="152">TIP_1</text>
<text x="50.1" y="154.5">TIP_2</text>
<text x="57.1" y="153.4">B2</text>
<text x="57.2" y="150.9">A2</text>
<text x="64.8" y="150.8">MP3</text>
<text x="76.8" y="153.3" transform="rotate(-90 76.8 153.3)">J2</text>
<text x="82.5" y="152.1">3</text>
<text x="82.5" y="154.7">4</text>
<text x="90.2" y="154.6">SELout</text>
<text x="90.2" y="152.1">SELin</text>
<text x="111.1" y="156">4</text>
<text x="130.2" y="152">B1</text>
<text x="133.9" y="150.9">1</text>
<text x="133.9" y="156">5</text>
<text x="138.2" y="155.5">+3.5V</text>
<text x="139.7" y="150.8">SPKin</text>
<text x="212.2" y="150.7">-3.5</text>
<text x="33.5" y="157.1">RING_2</text>
<text x="43" y="161.4">J9</text>
<text x="79.3" y="160" transform="rotate(-90 79.3 160)">Conn_01x05_Pin</text>
<text x="82.5" y="157.2">5</text>
<text x="90.2" y="157">ENA</text>
<text x="111.1" y="158.5">6</text>
<text x="113.5" y="157.1">C</text>
<text x="113.5" y="159.6">INH</text>
<text x="121.5" y="160.8" transform="rotate(-90 121.5 160.8)">VEE</text>
<text x="124.1" y="160.8" transform="rotate(-90 124.1 160.8)">VSS</text>
<text x="130.2" y="159.6">C1</text>
<text x="130.2" y="157.1">C0</text>
<text x="133.9" y="158.5">3</text>
<text x="23.4" y="163.4">GND</text>
<text x="29.8" y="167.4">1</text>
<text x="34.4" y="163.4">SJ2-3514A-SMT-TR</text>
<text x="57.2" y="167.4">A2</text>
<text x="64.8" y="167.3">Radio</text>
<text x="71.5" y="167">Altavoz</text>
<text x="73.8" y="165.2">J6</text>
<text x="83.2" y="166">Power</text>
<text x="120.4" y="163.3" transform="rotate(-90 120.4 163.3)">7</text>
<text x="122.9" y="163.3" transform="rotate(-90 122.9 163.3)">8</text>
<text x="138.8" y="166">0.1u</text>
<text x="29.8" y="169.9">3</text>
<text x="29.8" y="172.5">4</text>
<text x="33.5" y="168.5">SLEEVE</text>
<text x="33.5" y="171">RING_1</text>
<text x="33.5" y="173.6">RING_2</text>
<text x="50.1" y="168.5">TIP_1</text>
<text x="50.1" y="171">TIP_2</text>
<text x="57.1" y="169.9">B2</text>
<text x="77.4" y="168.7">1</text>
<text x="77.4" y="171.2">2</text>
<text x="88.9" y="168.6">SPKout</text>
<text x="114.8" y="170">-3.5</text>
<text x="139.6" y="168.5">C9</text>
<text x="23.4" y="179.9">GND</text>
<text x="80.5" y="178.7">GND</text>
<text x="10.3" y="185.9">D</text>
<text x="285.3" y="185.9">D</text>
<text x="35" y="199.9">1</text>
<text x="85" y="199.9">2</text>
<text x="135" y="199.9">3</text>
<text x="185" y="199.9">4</text>
<text x="235" y="199.9">5</text>
<text x="285" y="199.9">6</text>
</g>
<g font-size=".7">
<text x="93.2" y="43.8" transform="rotate(-90 93.2 43.8)">VOS</text>
<text x="95.7" y="45.1" transform="rotate(-90 95.7 45.1)">VOS</text>
</g>
</svg>
